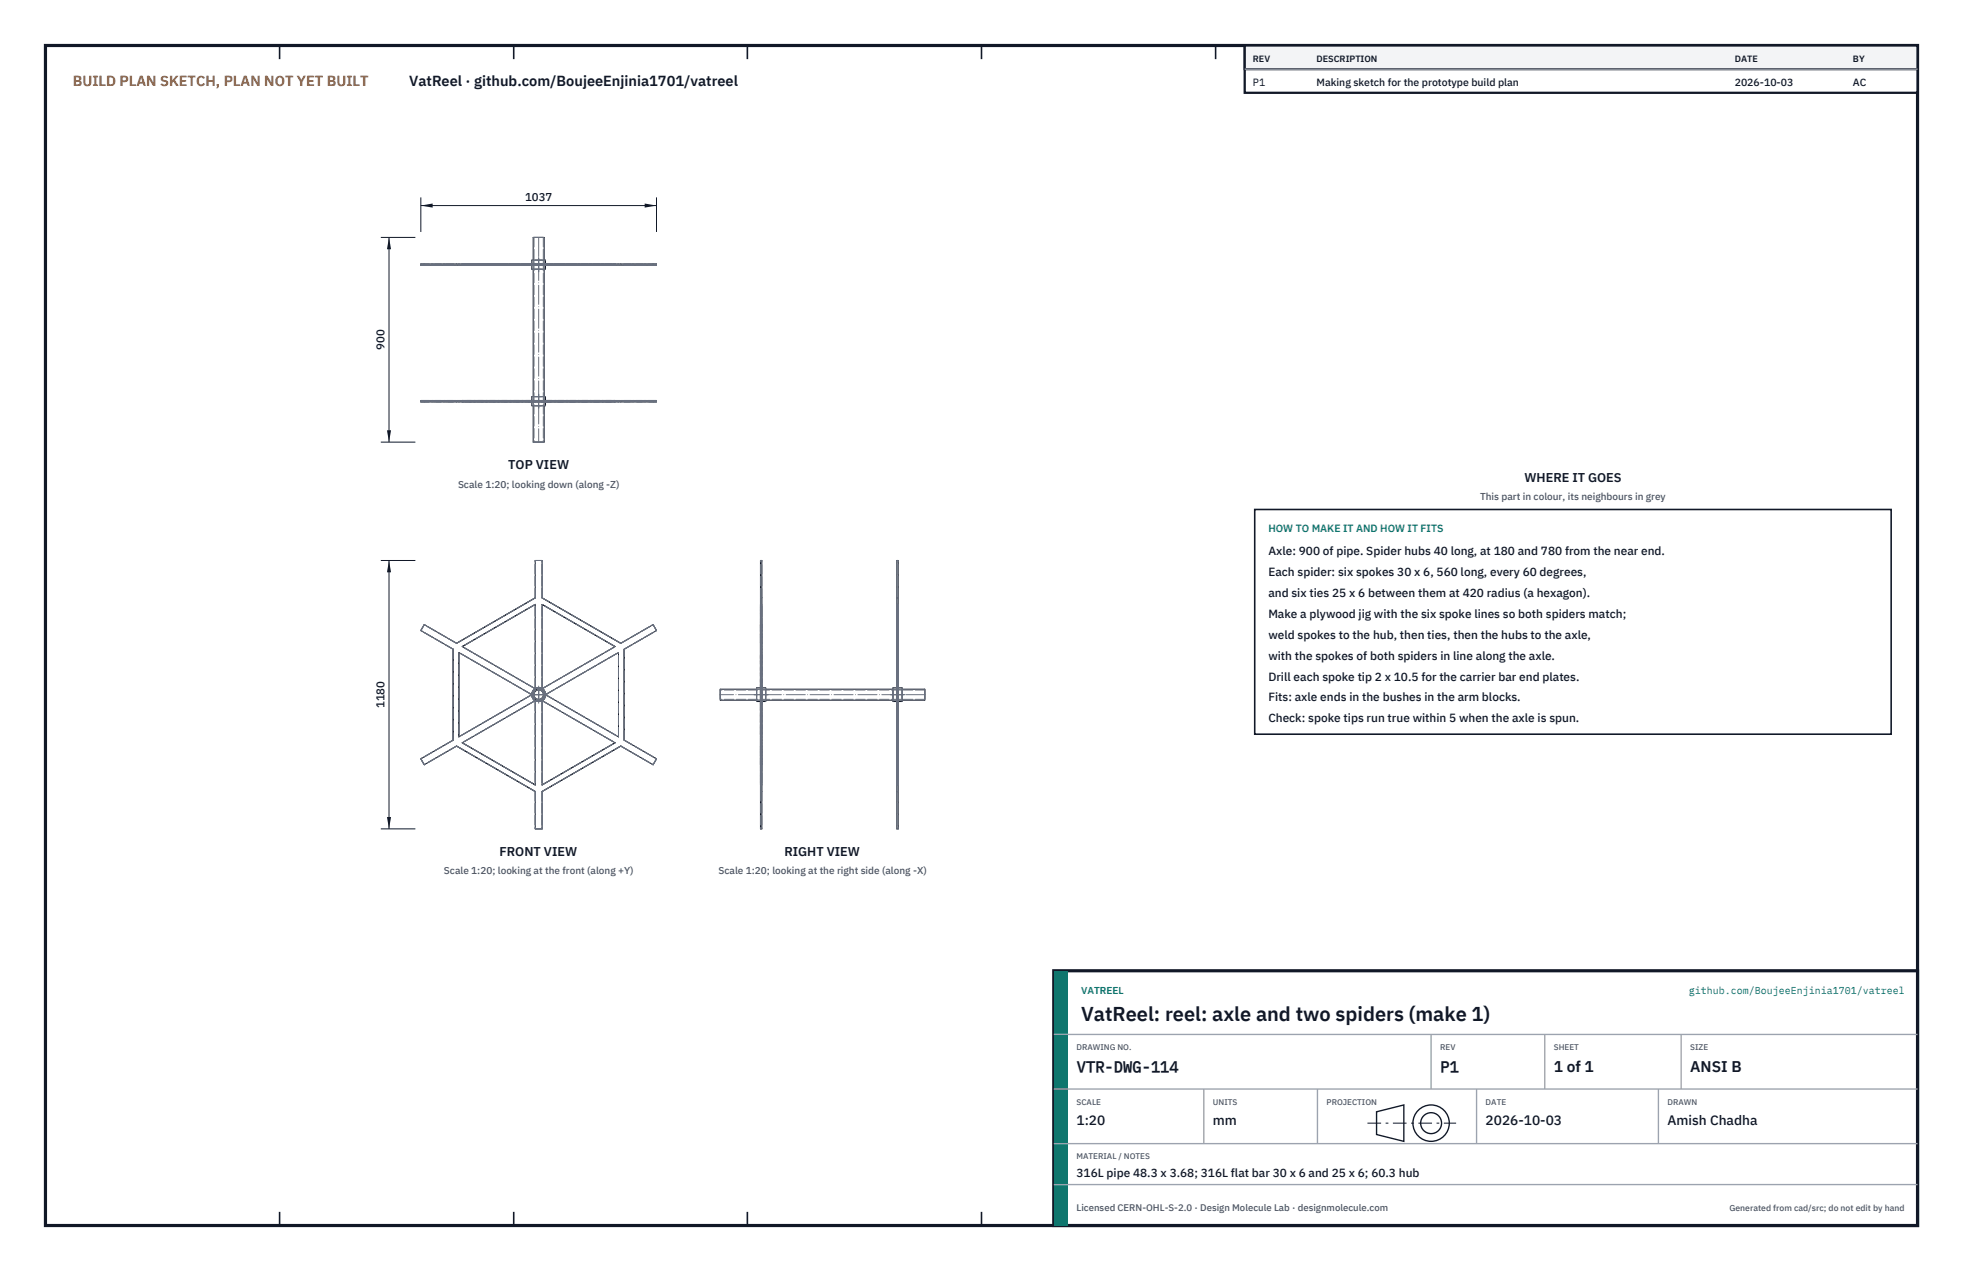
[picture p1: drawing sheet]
<svg xmlns="http://www.w3.org/2000/svg" width="432mm" height="279mm" viewBox="0 0 432 279" stroke-linecap="round" stroke-linejoin="round" font-family="sans-serif">
<path d="M10 10h411.8v259.4h-411.8z" fill="none" stroke="#111827" stroke-width=".7" stroke-linecap="butt"/>
<g fill="none" stroke="#111827" stroke-width=".35">
<path d="M61.5 10v3M113 10v3M164.4 10v3M215.9 10v3M267.4 10v3M318.9 10v3M370.3 10v3M61.5 266.4v3M113 266.4v3M164.4 266.4v3M215.9 266.4v3M267.4 266.4v3"/>
<path d="M318.9 266.4v3M370.3 266.4v3"/>
</g>
<g fill="none" stroke="#111727" stroke-width=".22">
<path d="M92.6 58h51.8v.3h-51.8zM93.3 58v.3M100.4 58v.3M117 58v-.8h3v.8M117 58.3v.9h3v-.9M117.3 57.2v-5h2.4v5M117.3 59.2v28M117.7 58v.3M119.2 58v.3M119.7 59.2v28M136.6 58v.3M143.7 58v.3"/>
<path d="M92.6 88h51.8v.3h-51.8zM93.3 88v.3M100.4 88v.3M117 88.3v.9h3v-.9M117 88v-.8h3v.8M117.3 89.2v8h2.4v-8M117.7 88v.3M119.2 88v.3M136.6 88v.3M143.7 88v.3M93.3 137.3l7.1 4.1 17.3-10v-8.2h1.5v8.2l17.4 10 7.1-4.1 .7 1.3-7.1 4.1v20l7.1 4.1-.7 1.3-7.1-4.1-17.4 10v8.2h-1.5v-8.2l-17.3-10-7.1 4.1-.7-1.3 7.1-4.1v-20l-7.1-4.1zM167.3 123.2h.3v59h-.3z"/>
<path d="M167.3 131.4h.3M167.3 138.6h.3M167.3 137.3h.3M197.3 123.2h.3v59h-.3zM197.3 131.4h.3M197.3 138.6h.3M197.3 137.3h.3M117.1 152.2l-.3 .4-15.9-9.2v18.6l15.9-9.2 .3 .4M117.4 153.7l.2 .4-15.9 9.2 16 9.3v-18.4h.5M118.2 151.2h-.5v-18.3l-16 9.2 15.9 9.2-.2 .4M118.8 151.2h.4v-18.3l16.1 9.2-15.9 9.2 .2 .4M119.6 153.7l-.2 .4 15.9 9.2-16.1 9.3v-18.4h-.4"/>
<path d="M119.9 152.2l.2 .4 16-9.2v18.6l-16-9.2-.2 .4M166.4 151.5h-8v2.4h8M167.3 151.2h-.9v3h.9M167.3 142.7h.3M167.6 151.2h.8v3h-.8M168.4 151.5h28M168.4 153.9h28M197.3 151.2h-.9v3h.9M197.3 142.7h.3M197.6 151.2h.8v3h-.8M198.4 151.5h5v2.4h-5M167.3 174h.3"/>
<path d="M167.3 168.1h.3M167.3 166.8h.3M167.3 162.7h.3M197.3 174h.3M197.3 168.1h.3M197.3 166.8h.3M197.3 162.7h.3"/>
<circle cx="118.5" cy="152.7" r="1.52"/>
<circle cx="118.5" cy="152.7" r="1.22"/>
<circle cx="118.5" cy="152.7" r="1.03"/>
</g>
<g fill="none" stroke="#6a7180" stroke-width=".22" stroke-dasharray="2.1 .5">
<path d="M92.6 58.3v-.3M93.3 58h-.7M93.3 58.3h-.7M93.3 58.3v-.3M99.7 58h-7.1M99.7 58.3h-7.1M99.7 58v.3M100.4 58h17.3M100.4 58h-7.1M100.4 58.3h17.3M100.4 58.3h-7.1M100.4 58v.3"/>
<path d="M100.9 58v.3M101.7 58h16M101.7 58.3h16M101.7 58v.3M116.8 58h.3M116.8 58h-15.9M116.8 58.3h.3M116.8 58.3h-15.9M116.8 58.3v-.3M117 59.2h3M117 57.2h3M117 58v.3"/>
<path d="M117.1 58v.3M117.1 58h.3M117.1 58.3h.3M117.1 58h-.3M117.1 58.3h-.3M117.3 52.2h2.4M117.3 59.2h2.4M117.3 57.2h2.4M117.3 57.2v2M117.4 58v.3M117.4 58h-.3M117.4 58.3h-.3"/>
<path d="M117.4 58h.2M117.4 58.3h.2M117.5 52.2h2M117.5 52.2v45M117.6 58h-15.9M117.6 58h-.2M117.6 58.3h-15.9M117.6 58.3h-.2M117.6 58.3v-.3M117.7 58.3v-.3M117.7 58h.5M117.7 58h-16"/>
<path d="M117.7 58.3h.5M117.7 58.3h-16M117.7 58v.3M118.2 58v.3M118.2 58h.6M118.2 58.3h.6M118.2 58h-.5M118.2 58.3h-.5M118.8 58v.3M118.8 58h-.6M118.8 58.3h-.6M118.8 58h.4"/>
<path d="M118.8 58.3h.4M119.2 58h-.4M119.2 58h16.1M119.2 58h17.4M119.2 58h-1.5M119.2 58.3h-.4M119.2 58.3h16.1M119.2 58.3h17.4M119.2 58.3h-1.5M119.2 58.3v-.3M119.2 58v.3M119.4 58h15.9"/>
<path d="M119.4 58h.2M119.4 58.3h15.9M119.4 58.3h.2M119.4 58.3v-.3M119.5 52.2h-2M119.5 52.2v45M119.6 58v.3M119.6 58h.3M119.6 58.3h.3M119.6 58h-.2M119.6 58.3h-.2M119.7 57.2v2"/>
<path d="M119.7 59.2h-2.4M119.7 57.2h-2.4M119.9 58v.3M119.9 58h-.3M119.9 58.3h-.3M119.9 58h.2M119.9 58.3h.2M120 58v.3M120.1 58h-.2M120.1 58h16M120.1 58.3h-.2M120.1 58.3h16"/>
<path d="M120.1 58.3v-.3M135.3 58h-16.1M135.3 58.3h-16.1M135.3 58v.3M136.1 58v.3M136.6 58h7.1M136.6 58.3h7.1M136.6 58v.3M137.3 58h7.1M137.3 58.3h7.1M137.3 58v.3M143.7 58.3v-.3"/>
<path d="M144.4 58h-.7M144.4 58.3h-.7M144.4 58.3v-.3M92.6 88.3v-.3M93.3 88h-.7M93.3 88.3h-.7M93.3 88.3v-.3M99.7 88h-7.1M99.7 88.3h-7.1M99.7 88v.3M100.4 88h17.3M100.4 88h-7.1"/>
<path d="M100.4 88.3h17.3M100.4 88.3h-7.1M100.4 88v.3M100.9 88v.3M101.7 88h16M101.7 88.3h16M101.7 88v.3M116.8 88h.3M116.8 88h-15.9M116.8 88.3h.3M116.8 88.3h-15.9M116.8 88.3v-.3"/>
<path d="M117 89.2h3M117 87.2h3M117 88v.3M117.1 88v.3M117.1 88h.3M117.1 88.3h.3M117.1 88h-.3M117.1 88.3h-.3M117.3 97.2h2.4M117.3 89.2h2.4M117.3 87.2h2.4M117.3 87.2v2"/>
<path d="M117.4 88v.3M117.4 88h-.3M117.4 88.3h-.3M117.4 88h.2M117.4 88.3h.2M117.5 97.2h2M117.6 88h-15.9M117.6 88h-.2M117.6 88.3h-15.9M117.6 88.3h-.2M117.6 88.3v-.3M117.7 88.3v-.3"/>
<path d="M117.7 88h.5M117.7 88h-16M117.7 88.3h.5M117.7 88.3h-16M117.7 88v.3M118.2 88v.3M118.2 88h.6M118.2 88.3h.6M118.2 88h-.5M118.2 88.3h-.5M118.8 88v.3M118.8 88h-.6"/>
<path d="M118.8 88.3h-.6M118.8 88h.4M118.8 88.3h.4M119.2 88h-.4M119.2 88h16.1M119.2 88h17.4M119.2 88h-1.5M119.2 88.3h-.4M119.2 88.3h16.1M119.2 88.3h17.4M119.2 88.3h-1.5M119.2 88.3v-.3"/>
<path d="M119.2 88v.3M119.4 88h15.9M119.4 88h.2M119.4 88.3h15.9M119.4 88.3h.2M119.4 88.3v-.3M119.5 97.2h-2M119.6 88v.3M119.6 88h.3M119.6 88.3h.3M119.6 88h-.2M119.6 88.3h-.2"/>
<path d="M119.7 87.2v2M119.7 89.2h-2.4M119.7 87.2h-2.4M119.9 88v.3M119.9 88h-.3M119.9 88.3h-.3M119.9 88h.2M119.9 88.3h.2M120 88v.3M120.1 88h-.2M120.1 88h16M120.1 88.3h-.2"/>
<path d="M120.1 88.3h16M120.1 88.3v-.3M135.3 88h-16.1M135.3 88.3h-16.1M135.3 88v.3M136.1 88v.3M136.6 88h7.1M136.6 88.3h7.1M136.6 88v.3M137.3 88h7.1M137.3 88.3h7.1M137.3 88v.3"/>
<path d="M143.7 88.3v-.3M144.4 88h-.7M144.4 88.3h-.7M144.4 88.3v-.3M92.6 138.6l.7-1.3M117.7 132.9l-16 9.2M117.7 131.4l-17.3 10M117.7 131.4v-8.2M117.7 123.2h1.5M119.2 131.4v-8.2M143.7 137.3l.7 1.3M167.3 132.9v9.2"/>
<path d="M167.3 138.6v-1.3M167.3 131.4v10M167.3 131.4v-8.2M167.3 123.2h.3M167.3 137.3h.3M167.3 138.6h.3M167.6 132.9v9.2M167.6 138.6v-1.3M167.6 131.4v10M167.6 131.4v-8.2M167.6 132.9h-.3M167.6 131.4h-.3"/>
<path d="M197.3 132.9v9.2M197.3 138.6v-1.3M197.3 131.4v10M197.3 131.4v-8.2M197.3 123.2h.3M197.3 137.3h.3M197.3 138.6h.3M197.6 132.9v9.2M197.6 138.6v-1.3M197.6 131.4v10M197.6 131.4v-8.2M197.6 132.9h-.3"/>
<path d="M197.6 131.4h-.3M99.7 142.7v20M99.7 142.7l-7.1-4.1M100.4 141.4l-7.1-4.1M100.9 143.4v18.6M116.8 152.6l.3-.4M116.8 152.6l-15.9-9.2M116.8 152.8l-15.9 9.2M117.1 153.2l.3 .5M117.1 153.2l-.3-.4M117.4 151.7l-.3 .5M117.4 151.7l.2-.4"/>
<path d="M117.6 151.3l-15.9-9.2M117.6 154.1l-.2-.4M117.6 154.1l-15.9 9.2M117.7 151.2h.5M117.7 151.2v-18.3M117.7 154.2v18.4M118.2 154.2h.6M118.2 154.2h-.5M118.8 151.2h-.6M118.8 151.2h.4M119.2 154.2h-.4M119.2 154.2v18.4"/>
<path d="M119.2 151.2v-18.3M119.4 154.1l15.9 9.2M119.4 151.3l.2 .4M119.4 151.3l15.9-9.2M119.6 153.7l.3-.5M119.6 153.7l-.2 .4M119.9 152.2l-.3-.5M119.9 152.2l.2 .4M120.1 152.8l-.2 .4M120.1 152.8l16 9.2M120.1 152.6l16-9.2M135.3 142.1l-16.1-9.2"/>
<path d="M136.6 141.4l-17.4-10M136.6 141.4l7.1-4.1M137.3 142.7l7.1-4.1M158.4 151.5v2.4M158.4 152.7v-1M158.4 151.7v2M158.4 153.7v-1M166.4 151.2v3M166.4 152.7v-1.2M166.4 151.5v2.4M166.4 153.9v-1.2M167.3 154.2h.1"/>
<path d="M167.3 152.2v-.5M167.3 151.2h.1M167.3 151.7v.5M167.3 153.2v.5M167.3 153.7v-.5M167.3 154.2h.3M167.3 154.2v18.4M167.3 154.1v9.2M167.3 153.7v.4M167.3 152.8v.4M167.3 152.8v9.2M167.3 152.6v-9.2"/>
<path d="M167.3 152.2v.4M167.3 151.3v.4M167.3 151.3v-9.2M167.3 142.1v-9.2M167.3 151.2v-18.3M167.3 151.7v-.4M167.3 152.6v-.4M167.3 143.4v18.6M167.3 153.2v-.4M167.3 154.1v-.4M167.3 141.4v-4.1M167.3 142.7v20"/>
<path d="M167.3 142.7v-4.1M167.3 152.6h.3M167.3 151.3h.3M167.3 151.2h.3M167.3 152.8h.3M167.3 154.1h.3M167.6 154.2h-.3M167.6 154.2h.1M167.6 152.2h-.3M167.6 152.2v-.5M167.6 151.7h-.3M167.6 151.2h-.3"/>
<path d="M167.6 151.2h.1M167.6 151.7v.5M167.6 153.2h-.3M167.6 153.2v.5M167.6 153.7h-.3M167.6 153.7v-.5M167.6 154.2v18.4M167.6 154.1v9.2M167.6 153.7v.4M167.6 152.8v.4M167.6 152.8v9.2M167.6 152.6v-9.2"/>
<path d="M167.6 152.2v.4M167.6 151.3v.4M167.6 151.3v-9.2M167.6 142.1v-9.2M167.6 151.2v-18.3M167.6 151.7v-.4M167.6 152.6v-.4M167.6 143.4v18.6M167.6 153.2v-.4M167.6 154.1v-.4M167.6 141.4v-4.1M167.6 142.7v20"/>
<path d="M167.6 142.7v-4.1M167.6 143.4h-.3M167.6 142.1h-.3M167.6 141.4h-.3M167.6 142.7h-.3M168.4 151.2v3M168.4 152.7v-1.2M168.4 151.5v2.4M168.4 153.9v-1.2M168.4 151.5h-2M168.4 153.9h-2M196.4 151.2v3"/>
<path d="M196.4 152.7v-1.2M196.4 151.5v2.4M196.4 153.9v-1.2M197.3 154.2h.1M197.3 152.2v-.5M197.3 151.2h.1M197.3 151.7v.5M197.3 153.2v.5M197.3 153.7v-.5M197.3 154.2h.3M197.3 154.2v18.4M197.3 154.1v9.2"/>
<path d="M197.3 153.7v.4M197.3 152.8v.4M197.3 152.8v9.2M197.3 152.6v-9.2M197.3 152.2v.4M197.3 151.3v.4M197.3 151.3v-9.2M197.3 142.1v-9.2M197.3 151.2v-18.3M197.3 151.7v-.4M197.3 152.6v-.4M197.3 143.4v18.6"/>
<path d="M197.3 153.2v-.4M197.3 154.1v-.4M197.3 141.4v-4.1M197.3 142.7v20M197.3 142.7v-4.1M197.3 152.6h.3M197.3 151.3h.3M197.3 151.2h.3M197.3 152.8h.3M197.3 154.1h.3M197.6 154.2h-.3M197.6 154.2h.1"/>
<path d="M197.6 152.2h-.3M197.6 152.2v-.5M197.6 151.7h-.3M197.6 151.2h-.3M197.6 151.2h.1M197.6 151.7v.5M197.6 153.2h-.3M197.6 153.2v.5M197.6 153.7h-.3M197.6 153.7v-.5M197.6 154.2v18.4M197.6 154.1v9.2"/>
<path d="M197.6 153.7v.4M197.6 152.8v.4M197.6 152.8v9.2M197.6 152.6v-9.2M197.6 152.2v.4M197.6 151.3v.4M197.6 151.3v-9.2M197.6 142.1v-9.2M197.6 151.2v-18.3M197.6 151.7v-.4M197.6 152.6v-.4M197.6 143.4v18.6"/>
<path d="M197.6 153.2v-.4M197.6 154.1v-.4M197.6 141.4v-4.1M197.6 142.7v20M197.6 142.7v-4.1M197.6 143.4h-.3M197.6 142.1h-.3M197.6 141.4h-.3M197.6 142.7h-.3M198.4 151.2v3M198.4 152.7v-1.2M198.4 151.5v2.4"/>
<path d="M198.4 153.9v-1.2M198.4 151.5h-2M198.4 153.9h-2M203.4 151.5v2.4M203.4 152.7v-1M203.4 151.7v2M203.4 153.7v-1M203.4 151.7h-45M203.4 153.7h-45M93.3 168.1l-.7-1.3M99.7 162.7l-7.1 4.1M100.4 164l17.3 10"/>
<path d="M100.4 164l-7.1 4.1M101.7 163.3l16 9.3M117.7 174v8.2M119.2 172.6l16.1-9.3M119.2 174l17.4-10M119.2 174v8.2M136.1 162v-18.6M136.6 164l7.1 4.1M137.3 162.7v-20M137.3 162.7l7.1 4.1M144.4 166.8l-.7 1.3M167.3 172.6v-9.3"/>
<path d="M167.3 162v-18.6M167.3 163.3v9.3M167.3 164v4.1M167.3 168.1v-4.1M167.3 174v8.2M167.3 164v10M167.3 168.1v-1.3M167.3 162.7v4.1M167.3 166.8h.3M167.3 168.1h.3M167.6 172.6v-9.3M167.6 162v-18.6"/>
<path d="M167.6 163.3v9.3M167.6 164v4.1M167.6 168.1v-4.1M167.6 174v8.2M167.6 164v10M167.6 168.1v-1.3M167.6 162.7v4.1M167.6 172.6h-.3M167.6 163.3h-.3M167.6 162h-.3M167.6 162.7h-.3M167.6 164h-.3"/>
<path d="M167.6 174h-.3M197.3 172.6v-9.3M197.3 162v-18.6M197.3 163.3v9.3M197.3 164v4.1M197.3 168.1v-4.1M197.3 174v8.2M197.3 164v10M197.3 168.1v-1.3M197.3 162.7v4.1M197.3 166.8h.3M197.3 168.1h.3"/>
<path d="M197.6 172.6v-9.3M197.6 162v-18.6M197.6 163.3v9.3M197.6 164v4.1M197.6 168.1v-4.1M197.6 174v8.2M197.6 164v10M197.6 168.1v-1.3M197.6 162.7v4.1M197.6 172.6h-.3M197.6 163.3h-.3M197.6 162h-.3"/>
<path d="M197.6 162.7h-.3M197.6 164h-.3M197.6 174h-.3M119.2 182.2h-1.5M167.3 182.2h.3M197.3 182.2h.3"/>
<circle cx="118.5" cy="152.7" r="1.52"/>
<circle cx="118.5" cy="152.7" r="1.22"/>
<circle cx="118.5" cy="152.7" r="1.03"/>
</g>
<g fill="none" stroke="#6a7180" stroke-width=".22" stroke-dasharray="4.2 .5 0 .5">
<path d="M118.5 56.7v3M118.5 56.6v3.2M118.5 52.2v45M118.5 86.7v3M118.5 86.6v3.2M116.6 152.7h3.8M117 152.7h3M117.2 152.7h2.6M118.5 154.6v-3.8M118.5 154.2v-3M118.5 154v-2.6M168.9 152.7h-3"/>
<path d="M169 152.7h-3.1M198.9 152.7h-3M199 152.7h-3.1M203.4 152.7h-45"/>
</g>
<path d="M92.6 43.4v7.6M92.6 45.2h51.8M144.4 43.4v7.6" fill="none" stroke="#111827" stroke-width=".22"/>
<path d="M92.6 45.2l2.6-.5v.9zM141.8 44.7v.9l2.6-.4z" fill="#111827"/>
<path d="M83.8 52.2h7.6M85.6 52.2v45M83.8 97.2h7.6" fill="none" stroke="#111827" stroke-width=".22"/>
<path d="M85.6 52.2l-.5 2.6h.9zM85.1 94.6h.9l-.4 2.6z" fill="#111827"/>
<path d="M83.8 123.2h7.6M85.6 123.2v59M83.8 182.2h7.6" fill="none" stroke="#111827" stroke-width=".22"/>
<path d="M85.6 123.2l-.5 2.6h.9zM85.1 179.6h.9l-.4 2.6z" fill="#111827"/>
<path d="M276 112h140v49.4h-140z" fill="#fff" stroke="#111827" stroke-width=".35"/>
<path d="M273.8 10h148v10.4h-148z" fill="#fff" stroke="#111827" stroke-width=".5"/>
<path d="M273.8 10h148v5.2h-148z" fill="#f3f4f6" stroke="#111827" stroke-width=".5"/>
<path d="M273.8 15.2h148" fill="none" stroke="#9ca3af" stroke-width=".3"/>
<path d="M231.8 213.4h190v56h-190z" fill="#fff" stroke="#111827" stroke-width=".7" stroke-linecap="butt"/>
<path d="M231.8 213.4h3v56h-3z" fill="#0f766e"/>
<path d="M231.8 227.4h190M231.8 239.4h190M264.8 239.4v12M289.8 239.4v12M314.8 227.4v12M324.8 239.4v12M339.8 227.4v12M364.8 239.4v12M369.8 227.4v12M231.8 251.4h190M231.8 260.4h190" fill="none" stroke="#9ca3af" stroke-width=".3"/>
<g fill="none" stroke="#111827" stroke-width=".3">
<path d="M302.8 244.4l6-1.5v8l-6-1.5z"/>
<circle cx="314.8" cy="246.9" r="4"/>
<circle cx="314.8" cy="246.9" r="2.3"/>
</g>
<path d="M300.8 246.9h19.5" fill="none" stroke="#111827" stroke-width=".22" stroke-dasharray="3 1 .6 1" stroke-linecap="butt"/>
<text font-size="4.4" fill="#111827" x="237.8" y="224.4">VatReel: reel: axle and two spiders (make 1)</text>
<g font-size="3.4" fill="#111827">
<text x="236.8" y="235.6">VTR-DWG-114</text>
<text x="316.8" y="235.6">P1</text>
<text x="341.8" y="235.6">1 of 1</text>
<text x="371.8" y="235.6">ANSI B</text>
</g>
<text font-size="3.2" fill="#b45309" x="16" y="19">BUILD PLAN SKETCH, PLAN NOT YET BUILT</text>
<text font-size="3.2" fill="#111827" x="90" y="19">VatReel · github.com/BoujeeEnjinia1701/vatreel</text>
<g font-size="3" fill="#111827">
<text x="236.8" y="247.2">1:20</text>
<text x="266.8" y="247.2">mm</text>
<text x="326.8" y="247.2">2026-10-03</text>
<text x="366.8" y="247.2">Amish Chadha</text>
</g>
<g font-size="2.8" fill="#111827">
<text x="111.8" y="103.2">TOP VIEW</text>
<text x="335.3" y="106">WHERE IT GOES</text>
<text x="109.9" y="188.2">FRONT VIEW</text>
<text x="172.5" y="188.2">RIGHT VIEW</text>
</g>
<g font-size="2.6" fill="#111827">
<text x="279" y="122">Axle: 900 of pipe. Spider hubs 40 long, at 180 and 780 from the near end.</text>
<text x="279" y="126.6">Each spider: six spokes 30 x 6, 560 long, every 60 degrees,</text>
<text x="279" y="131.2">and six ties 25 x 6 between them at 420 radius (a hexagon).</text>
<text x="279" y="135.8">Make a plywood jig with the six spoke lines so both spiders match;</text>
<text x="279" y="140.4">weld spokes to the hub, then ties, then the hubs to the axle,</text>
<text x="279" y="145">with the spokes of both spiders in line along the axle.</text>
<text x="279" y="149.6">Drill each spoke tip 2 x 10.5 for the carrier bar end plates.</text>
<text x="279" y="154.2">Fits: axle ends in the bushes in the arm blocks.</text>
<text x="279" y="158.8">Check: spoke tips run true within 5 when the axle is spun.</text>
<text x="236.8" y="258.8">316L pipe 48.3 x 3.68; 316L flat bar 30 x 6 and 25 x 6; 60.3 hub</text>
</g>
<g font-size="2.5" fill="#111827">
<text x="115.5" y="44.2">1037</text>
<text x="84.6" y="76.9" transform="rotate(-90 84.6 76.9)">900</text>
<text x="84.6" y="155.7" transform="rotate(-90 84.6 155.7)">1180</text>
</g>
<g font-size="2.3" fill="#111827">
<text x="275.6" y="18.8">P1</text>
<text x="289.6" y="18.8">Making sketch for the prototype build plan</text>
<text x="381.6" y="18.8">2026-10-03</text>
<text x="407.6" y="18.8">AC</text>
</g>
<text font-size="2.3" fill="#0f766e" x="279" y="117">HOW TO MAKE IT AND HOW IT FITS</text>
<g font-size="2.2" fill="#4b5563">
<text x="100.7" y="107.2">Scale 1:20; looking down (along -Z)</text>
<text x="325.6" y="110">This part in colour, its neighbours in grey</text>
<text x="97.7" y="192.2">Scale 1:20; looking at the front (along +Y)</text>
<text x="158" y="192.2">Scale 1:20; looking at the right side (along -X)</text>
</g>
<g font-size="2.2" fill="#0f766e">
<text x="237.8" y="218.4">VATREEL</text>
<text x="371.5" y="218.4">github.com/BoujeeEnjinia1701/vatreel</text>
</g>
<text font-size="2.1" fill="#4b5563" x="236.8" y="266.2">Licensed CERN-OHL-S-2.0 · Design Molecule Lab · designmolecule.com</text>
<g font-size="2" fill="#111827">
<text x="275.6" y="13.6">REV</text>
<text x="289.6" y="13.6">DESCRIPTION</text>
<text x="381.6" y="13.6">DATE</text>
<text x="407.6" y="13.6">BY</text>
</g>
<text font-size="1.9" fill="#4b5563" x="380.4" y="266.2">Generated from cad/src; do not edit by hand</text>
<g font-size="1.8" fill="#4b5563">
<text x="236.8" y="230.8">DRAWING NO.</text>
<text x="316.8" y="230.8">REV</text>
<text x="341.8" y="230.8">SHEET</text>
<text x="371.8" y="230.8">SIZE</text>
<text x="236.8" y="242.8">SCALE</text>
<text x="266.8" y="242.8">UNITS</text>
<text x="291.8" y="242.8">PROJECTION</text>
<text x="326.8" y="242.8">DATE</text>
<text x="366.8" y="242.8">DRAWN</text>
<text x="236.8" y="254.8">MATERIAL / NOTES</text>
</g>
</svg>
